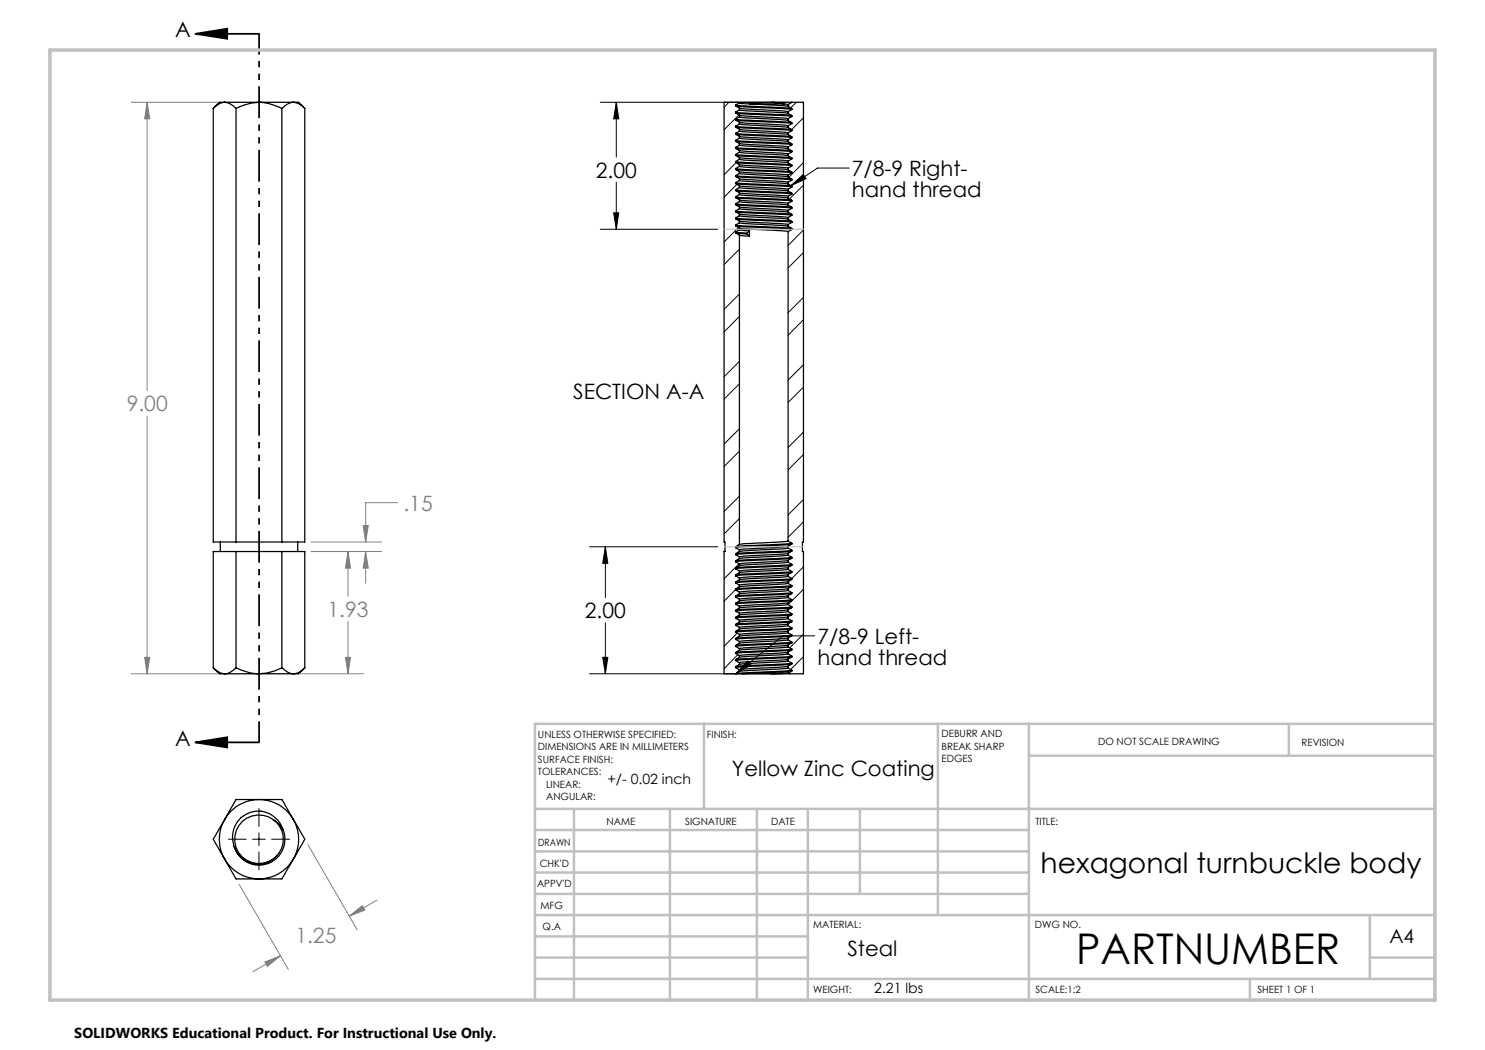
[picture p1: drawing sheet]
<svg xmlns="http://www.w3.org/2000/svg" width="297mm" height="210mm" viewBox="0 0 297 210" stroke-linecap="round" stroke-linejoin="round" font-family="sans-serif">
<g fill="none" stroke="#000" stroke-width=".25">
<path d="M42.7 21.7v86.7h18.3v-86.7M44.9 20.5h6.9M44.9 20.5a3.4 3.4 0 0 1 2.3 1.2M44.9 20.5a3.1 3.1 0 0 0-2.2 1.2M44.9 20.5h-1l-1.2 1.2M47.2 21.7v86.7M51.8 20.5a10.8 10.8 0 0 1 4.6 1.2M51.8 20.5h6.9M51.8 20.5a11.2 11.2 0 0 0-4.6 1.2M56.4 21.7v86.7M58.7 20.5a3.3 3.3 0 0 0-2.3 1.2M58.7 20.5a3.4 3.4 0 0 1 2.3 1.2"/>
<path d="M58.7 20.5h1l1.3 1.2M147.1 21l11.2 .7M147.1 38v.1l.8 .5M147.1 38l11.2 .6M147.1 28.1v.1l.8 .5M147.1 28.1l11.2 .6M147.1 26.7v.1l.8 .5M147.1 26.7l11.2 .6M147.1 29.5v.2l.8 .4M147.1 29.5l11.3 .7M147.1 22.4v.2l.8 .4M147.1 22.4l11.2 .7"/>
<path d="M147.1 21v.2l.8 .4M147.1 32.3v.2l.8 .4M147.1 32.3l11.2 .7M147.1 35.1v.2l.8 .4M147.1 35.1l11.2 .7M147.1 25.3v.1l.8 .5M147.1 25.3l11.2 .6M147.1 33.7v.2l.8 .4M147.1 33.7l11.2 .7M147.1 39.4v.1l.8 .5M147.1 39.4l11.2 .6M147.1 30.9l11.2 .7"/>
<path d="M147.1 36.5l11.2 .7M147.1 30.9v.2l.8 .4M147.1 36.5v.2l.8 .4M147.1 23.8v.2l.8 .4M147.1 23.8l11.2 .7M147.2 32.5l11.2 .7M147.2 33.9l11.2 .7M147.3 38.2l11.1 .6M147.3 28.3l11.1 .7M147.3 26.9l11.1 .6M147.3 29.7l11.1 .7M147.3 22.6l11.1 .7"/>
<path d="M147.3 21.2l11.1 .7M147.3 35.3l11.1 .7M147.3 25.5l11.1 .6M147.3 39.6l11.1 .6M147.3 31.1l11.1 .7M147.3 36.8l11.1 .6M147.3 24.1l11.1 .6M147.6 20.5h6.9M147.6 20.5h-2.8v87.9h.2v1.9h-.2v24.5h2.3M147.6 20.5l.1 .2M147.7 20.7l-.6 .3M147.7 20.7l2.2 .1"/>
<path d="M147.9 38.6l9.7 .7M147.9 37.5l-.8 .5M147.9 37.5l9.7 .7M147.9 37.1l9.7 .7M147.9 40l1.5 .2 8.2 .5M147.9 38.9l1.5 .2 8.2 .5M147.9 27.6l-.8 .5M147.9 27.6l9.7 .7M147.9 27.3l9.7 .7M147.9 26.2l-.8 .5M147.9 26.2l9.7 .7M147.9 30.1l9.7 .7"/>
<path d="M147.9 29l-.8 .5M147.9 29l9.7 .7M147.9 28.7l9.7 .7M147.9 30.4l9.7 .7M147.9 25.9l9.7 .7M147.9 23l9.7 .7M147.9 22l-.8 .4M147.9 22l9.7 .7M147.9 21.6l9.7 .7M147.9 23.4l1.5 .2 8.2 .5M147.9 34.3l9.7 .7M147.9 33.3l-.8 .4"/>
<path d="M147.9 33.3l9.7 .7M147.9 35.7l9.7 .7M147.9 34.7l-.8 .4M147.9 34.7l9.7 .7M147.9 31.8l-.8 .5M147.9 31.8l9.7 .8M147.9 38.9l-.8 .5M147.9 30.4l-.8 .5M147.9 24.8l-.8 .5M147.9 24.8l9.7 .7M147.9 36.1l-.8 .4M147.9 36.1l9.7 .7"/>
<path d="M147.9 32.9l9.7 .7M147.9 31.5l9.7 .7M147.9 24.4l1.5 .3 8.2 .4M147.9 23.4l-.8 .4M147.9 21.6v.4M147.9 23v.4M147.9 24.4v.4M147.9 25.9v.3M147.9 27.3v.3M147.9 28.7v.3M147.9 30.1v.3M147.9 31.5v.3"/>
<path d="M147.9 32.9v.4M147.9 34.3v.4M147.9 35.7v.4M147.9 37.1v.4M147.9 38.6v.3M147.9 40v.3M149.9 20.8l7.7 .5M149.9 20.8h6.8M154.5 20.5l2.2 .3M154.5 20.5h3.8M156.7 20.8h.1M156.7 20.8l.9 .1"/>
<path d="M157.6 21.3l.8 .4M157.6 20.9l.8-.4h2.3v87.9h-.2v1.9h.2v24.5h-2.8M157.6 38.2l.8 .5v.1M157.6 28.3l.8 .5v.2M157.6 26.9l.8 .5M157.6 29.7l.8 .5v.2M157.6 39.6l.8 .5M157.6 36.8l.8 .4v.2M157.6 35.4l.8 .4v.2M157.6 34l.8 .4M157.6 32.6l.8 .4M157.6 31.1l.8 .5v.2"/>
<path d="M157.6 25.5l.8 .5v.1M157.6 24.1l.8 .4v.2M157.6 22.7l.8 .4v.2M157.6 20.9v.4M157.6 22.3v.4M157.6 23.7v.4M157.6 25.1v.4M157.6 26.6v.3M157.6 28v.3M157.6 29.4v.3M157.6 30.8v.3M157.6 32.2v.4"/>
<path d="M157.6 33.6v.4M157.6 35v.4M157.6 36.4v.4M157.6 37.8v.4M157.6 39.3v.3M158.4 38.8l-.8 .5M158.4 27.4v.1M158.4 27.5l-.8 .5M158.4 30.4l-.8 .4M158.4 29l-.8 .4M158.4 37.4l-.8 .4M158.4 36l-.8 .4"/>
<path d="M158.4 34.6l-.8 .4M158.4 34.4v.2M158.4 33.2l-.8 .4M158.4 33v.2M158.4 31.8l-.8 .4M158.4 26.1l-.8 .5M158.4 24.7l-.8 .4M158.4 23.3l-.8 .4M158.4 21.9l-.8 .4M158.4 21.7v.2M147.1 46.4v.2l.8 .4M147.1 46.4l2.3 .2"/>
<path d="M147.1 40.8v.1l.8 .5M147.1 40.8l11.2 .6M147.1 45v.2l.8 .4M147.1 45l11.3 .7M147.1 43.6v.2l.8 .4M147.1 43.6l11.3 .7M147.1 42.2v.2l.8 .4M147.1 42.2l11.2 .7M147.1 46.6l2.3 .2M147.3 41l11.1 .7M147.3 45.2l11.1 .7M147.3 43.8l11.1 .7"/>
<path d="M147.3 42.4l11.1 .7M147.9 46l-.8 .4M147.9 46l2 .2M147.9 45.6l9.7 .7M147.9 41.4l9.7 .7M147.9 40.3l-.8 .5M147.9 40.3l9.7 .7M147.9 41.7l9.7 .7M147.9 42.8l9.7 .7M147.9 44.5l-.8 .5M147.9 44.5l9.7 .8M147.9 43.1l-.8 .5"/>
<path d="M147.9 43.1l9.7 .7M147.9 44.2l9.7 .7M147.9 41.7l-.8 .5M147.9 47v.1M147.9 41.4v.3M147.9 42.8v.3M147.9 44.2v.3M147.9 45.6v.4M147.9 47v61.9M148 47.1l1.9 .1M149.4 46.8l.5 .4M149.4 46.6v.2"/>
<path d="M149.9 46.2l-.5 .4M149.9 46.2v1M157.6 41l.8 .5v.2M157.6 45.3l.8 .4M157.6 43.8l.8 .5v.2M157.6 42.4l.8 .5v.2M157.6 40.7v.3M157.6 42.1v.3M157.6 43.5v.3M157.6 44.9v.4M157.6 46.3v61.9M158.4 41.7l-.8 .4"/>
<path d="M158.4 45.9l-.8 .4M158.4 45.7v.2M158.4 44.5l-.8 .4M158.4 43.1l-.8 .4M158.4 40.2l-.8 .5M158.4 40.1v.1M44.1 108.4v1.9M47.2 110.3v23.3M56.4 110.3v23.3M59.5 108.4v1.9M147.1 110.9l.8 .5M147.1 109.5l.8 .5"/>
<path d="M147.1 112.4l.8 .4M147.1 115.2l.8 .4M147.1 119.4l.8 .4M147.1 118l.8 .4M147.1 113.8l.8 .4M147.1 116.6l.8 .4M147.9 108.9l-.8 .5v.1M147.9 111.7l-.8 .5v.2M147.9 117.4l-.8 .4v.2M147.9 118.8l-.8 .4v.2M147.9 110.3l-.8 .5v.1M147.9 114.5l-.8 .5v.2"/>
<path d="M147.9 115.9l-.8 .5v.2M147.9 113.1l-.8 .5v.2M147.9 110v.3M147.9 111.4v.3M147.9 112.8v.3M147.9 114.2v.3M147.9 115.6v.3M147.9 117v.4M147.9 118.4v.4M147.9 119.8v.4M157.5 110.7l-9.6 .7M157.5 109.3l-9.6 .7"/>
<path d="M157.5 112.1l-9.6 .7M157.5 115l-9.6 .6M157.5 119.2l-9.6 .6M157.5 113.6l-9.6 .6M157.5 116.3l-9.6 .7M157.6 117.7l-9.7 .7M157.6 108.2l-9.7 .7M157.6 119.5l.8 .4M157.6 118.1l.8 .4M157.6 116.7l.8 .4M157.6 115.2l.8 .5M157.6 113.8l.8 .5"/>
<path d="M157.6 112.4l.8 .5M157.6 111l.8 .5M157.6 109.6l.8 .5M157.6 108.2l.8 .4M157.6 116.7l-9.7 .7M157.6 118.1l-9.7 .7M157.6 109.6l-1 .2-8.7 .5M157.6 111l-9.7 .7M157.6 113.8l-9.7 .7M157.6 119.5l-9.7 .7M157.6 115.2l-1.5 .3-8.2 .4M157.6 112.4l-9.7 .7"/>
<path d="M157.6 109.2v.4M157.6 110.7v.3M157.6 112.1v.3M157.6 113.5v.3M157.6 114.9v.3M157.6 116.3v.4M157.6 117.7v.4M157.6 119.1v.4M157.6 110.7h.1M157.6 109.2v.1M157.6 112.1h.1M157.6 114.9h.1"/>
<path d="M157.6 119.1v.1M157.6 117.7h.1M157.6 113.5h.1M157.6 116.3h.1M158.3 108.8l-11.2 .7M158.3 111.6l-11.2 .8M158.3 110.2l-11.2 .7M158.3 117.3l-11.2 .7M158.3 118.7l-11.2 .7M158.3 114.5l-11.2 .7M158.3 113.1l-11.2 .7M158.3 115.9l-11.2 .7"/>
<path d="M158.4 119.9v.2M158.4 118.7l-.8 .4M158.4 118.5v.2M158.4 117.3l-.8 .4M158.4 117.1v.2M158.4 115.9l-.8 .4M158.4 115.7v.2M158.4 114.5l-.8 .4M158.4 114.3v.2M158.4 113.1l-.8 .4M158.4 112.9v.2M158.4 111.6l-.8 .5"/>
<path d="M158.4 111.5v.1M158.4 110.2l-.8 .5M158.4 110.1v.1M158.4 108.8l-.8 .4M158.4 108.6v.2M158.4 108.6l-11.3 .7M158.4 111.5l-11.2 .6M158.4 119.9l-11.1 .7M158.4 117.1l-11.1 .6M158.4 118.5l-11.1 .7M158.4 110.1l-11.1 .6M158.4 114.3l-11.2 .6"/>
<path d="M158.4 115.7l-11.1 .6M158.4 112.9l-11.2 .6M42.7 133.6a3.6 3.6 0 0 0 2.2 1.2M42.7 133.6l1.2 1.2h1M42.7 133.6v-23.3h18.3v23.3M44.9 134.8h6.9M47.2 133.6a9.9 9.9 0 0 0 4.6 1.2M47.2 133.6a3.5 3.5 0 0 1-2.3 1.2M51.8 134.8h6.9M56.4 133.6a10.2 10.2 0 0 1-4.6 1.2M56.4 133.6a3.6 3.6 0 0 0 2.3 1.2M61 133.6a3.5 3.5 0 0 1-2.3 1.2"/>
<path d="M61 133.6l-1.3 1.2h-1M147.1 134.8h1.3M147.1 134.8h.1M147.1 132.1l.8 .4M147.1 133.5l.8 .4M147.1 122.2l.8 .5M147.1 120.8l.8 .4M147.1 123.6l.8 .5M147.1 129.3l.8 .4M147.1 130.7l.8 .4M147.1 125.1l.8 .4M147.1 126.5l.8 .4"/>
<path d="M147.1 127.9l.8 .4M147.9 134.3l-.8 .5M147.9 131.5l-.8 .4v.2M147.9 132.9l-.8 .4v.2M147.9 121.6l-.8 .5v.1M147.9 120.2l-.8 .4v.2M147.9 128.6l-.8 .5v.2M147.9 123l-.8 .5v.1M147.9 130.1l-.8 .4v.2M147.9 125.8l-.8 .5v.2M147.9 127.2l-.8 .5v.2M147.9 124.4l-.8 .5v.2"/>
<path d="M147.9 121.2v.4M147.9 122.7v.3M147.9 124.1v.3M147.9 125.5v.3M147.9 126.9v.3M147.9 128.3v.3M147.9 129.7v.4M147.9 131.1v.4M147.9 132.5v.4M147.9 133.9v.4M148.4 134.8h5.8M154.2 134.8h3.7"/>
<path d="M157.5 122l-9.6 .7M157.5 120.6l-9.6 .6M157.5 123.4l-9.6 .7M157.5 124.8l-9.6 .7M157.5 126.3l-9.6 .6M157.5 127.7l-9.6 .6M157.5 131.9l-9.6 .6M157.5 130.5l-9.6 .6M157.5 133.3l-9.6 .6M157.5 129.1l-9.6 .6M157.6 133.6l-9.7 .7M157.6 133.6l.8 .4"/>
<path d="M157.6 130.8l-1.5 .2-8.2 .5M157.6 130.8l.8 .4M157.6 132.2l.8 .4M157.6 129.4l.8 .4M157.6 127.9l.8 .5M157.6 126.5l.8 .5M157.6 125.1l.8 .5M157.6 123.7l.8 .5M157.6 122.3l.8 .5M157.6 120.9l.8 .4M157.6 132.2l-9.7 .7M157.6 120.9l-9.7 .7"/>
<path d="M157.6 121.9v.1M157.6 127.9l-9.7 .7M157.6 122.3l-9.7 .7M157.6 129.4l-9.7 .7M157.6 125.1l-9.7 .7M157.6 126.5l-9.7 .7M157.6 123.7l-9.7 .7M157.6 120.5v.4M157.6 121.9v.4M157.6 123.4v.3M157.6 124.8v.3M157.6 126.2v.3"/>
<path d="M157.6 127.6v.3M157.6 129v.4M157.6 130.4v.4M157.6 131.8v.4M157.6 133.2v.4M157.6 131.8v.1M157.6 130.4h.1M157.6 133.2v.1M157.6 120.5v.1M157.6 123.4h.1M157.6 129h.1M157.6 124.8h.1"/>
<path d="M157.6 126.2h.1M157.6 127.6h.1M157.7 134.6l-3.5 .2M157.7 134.6h.1M157.7 134.6l.2 .2M158.3 134.2l-9.9 .6M158.3 131.4l-11.2 .7M158.3 132.8l-11.2 .7M158.3 121.5l-11.2 .7M158.3 120.1l-11.2 .7M158.3 122.9l-11.2 .7M158.3 128.6l-11.2 .7"/>
<path d="M158.3 130l-11.2 .7M158.3 124.3l-11.2 .8M158.3 125.8l-11.2 .7M158.3 127.2l-11.2 .7M158.4 134.2l-.7 .4M158.4 134l-11.1 .7M158.4 134v.2M158.4 131.4l-.8 .4M158.4 131.2l-11.1 .7M158.4 131.2v.2M158.4 132.8l-.8 .4M158.4 132.6v.2"/>
<path d="M158.4 130l-.8 .4M158.4 129.8v.2M158.4 128.6l-.8 .4M158.4 128.4v.2M158.4 127.2l-.8 .4M158.4 127v.2M158.4 125.8l-.8 .4M158.4 125.6v.2M158.4 124.3l-.8 .5M158.4 124.2v.1M158.4 122.9l-.8 .5M158.4 122.8v.1"/>
<path d="M158.4 121.5l-.8 .4M158.4 121.3v.2M158.4 120.1l-.8 .4M158.4 132.6l-11.1 .7M158.4 121.3l-11.1 .7M158.4 128.4l-11.2 .6M158.4 122.8l-11.1 .6M158.4 129.8l-11.2 .6M158.4 125.6l-11.1 .6M158.4 127l-11.1 .6M158.4 124.2l-11.1 .6M51.8 159.9a7.8 7.8 0 0 0-6.9 4"/>
<path d="M51.8 159.9a7.8 7.8 0 0 1 6.9 4M51.8 159.9h-4.6l-2.3 4M51.8 159.9h4.6l2.3 4M44.9 171.8a7.9 7.9 0 0 0 6.9 4M44.9 163.9a7.7 7.7 0 0 0 0 7.9M44.9 171.8l2.3 4h4.6M44.9 163.9l-2.2 3.9 2.2 4M54.6 163.9a5 5 0 0 1 2.1 2.2M54.6 163.9a4.9 4.9 0 0 0-6.6 1 4.9 4.9 0 0 0 .7 6.7 4.9 4.9 0 0 0 6.7-.5M54.6 163.9a5 5 0 0 1-.2 8.1 5 5 0 0 1-7.6-2.7M56.7 166.1a5.2 5.2 0 0 0-6.6-3.6 5.2 5.2 0 0 0-3.3 6.8M56.7 166.1a5.2 5.2 0 0 1-3.3 6.7 5.2 5.2 0 0 1-6.6-3.5"/>
<path d="M58.7 163.9a8 8 0 0 1 0 7.9M58.7 171.8a7.9 7.9 0 0 1-6.9 4M58.7 171.8l-2.3 4h-4.6M58.7 163.9l2.3 3.9-2.3 4"/>
</g>
<g fill="none" stroke="#000" stroke-width=".2">
<path d="M120.1 20.5h37M123.3 20.5l.5 3.3h-1.1zM123.3 20.5v10.9M123.3 36.4v9.5M145.8 20.5l-1 1M147.2 32.5l-2.4 2.5M147.4 36.9l-2.6 2.5M147.8 23l-3 3M157.8 26.5l-.2 .1M158.2 37.1l2.5-2.2 .5 .8zM159.3 20.5l-1.1 1.1M160.7 32.5l-2.9 3"/>
<path d="M160.7 23.6l-2.4 2.3M160.7 37l-2.8 2.8M169.9 33.6h-6.4l-5.3 3.5M120.1 45.9h23.4M122.7 42.6h1.1l-.5 3.3zM147.7 45.5l-2.9 2.9M147.9 58.8l-3.1 3.1M147.9 49.8l-3.1 3.1M160.7 46l-3.1 3.1M160.7 59.5l-3.1 3M160.7 50.5l-3.1 3.1M147.9 72.3l-3.1 3"/>
<path d="M147.9 63.3l-3.1 3.1M147.9 76.8l-3.1 3M160.7 72.9l-3.1 3.1M160.7 64l-3.1 3.1M160.7 77.4l-3.1 3.1M147.9 85.8l-3.1 3M147.9 99.2l-3.1 3.1M147.9 90.2l-3.1 3.1M160.7 86.4l-3.1 3.1M160.7 99.9l-3.1 3.1M160.7 90.9l-3.1 3.1M117.9 109.4h25.6"/>
<path d="M121.1 109.4l.5 3.3h-1.1zM121.1 109.4v10.1M147.1 117.9l-2.3 2.4M147.8 112.7l-3 3.1M147.9 103.7l-3.1 3.1M147.9 117.2l-.5 .4M157.9 116.2l-.3 .2M160.7 113.4l-2.3 2.3M160.7 104.4l-3.1 3M160.7 117.9l-3.1 3M117.9 134.8h38.8M120.5 131.5h1.1l-.5 3.3z"/>
<path d="M121.1 124.6v10.2M147.4 126.6l-2.6 2.6M147.6 130.9l-2.8 2.8M149.5 132.2l.7 .8-2.9 1.6zM160.7 126.8l-2.8 2.8M160.7 131.3l-2.6 2.6M162.9 127.2h-6.3l-9.3 7.4M45.7 167.8h3.5M50.5 167.8h2.6M51.8 161.7v3.6M51.8 166.6v2.5M51.8 170.4v3.6"/>
<path d="M54.3 167.8h3.6"/>
</g>
<path d="M39.1 6.8l6.3-1.1v2.1zM39.1 6.8h12.7M39.1 148.5l6.3-1v2zM39.1 148.5h12.7" fill="none" stroke="#000" stroke-width=".35"/>
<g fill="none" stroke="#808080" stroke-width=".2">
<path d="M26.2 20.5h17.5M29.4 20.5l.6 3.3h-1.1zM29.4 20.5v57.7M29.4 83.2v51.6M62.2 110.3h14.1M62.2 108.4h14.1M69.6 110.3l.5 3.3h-1zM69.6 110.3v9M72.6 105.1h1.1l-.6 3.3zM73.1 110.3l.6 3.3h-1.1zM73.1 110.3v6.4M79.5 100.5h-6.4v7.9"/>
<path d="M26.2 134.8h17.5M28.9 131.5h1.1l-.6 3.3zM59.9 134.8h12.9M69.1 131.5h1l-.5 3.3zM69.6 124.3v10.5M47.8 176.9l9.9 17M61.6 168.9l9.8 17.1M53 192.4l3.1-1.2-2.6 2.1zM56.1 191.2l-5.5 3.1M69.8 183.2l2.7-2.1 .5 .9zM75.4 180l-5.6 3.2"/>
</g>
<path d="M51.8 6.7v141.8" fill="none" stroke="#000" stroke-width=".35" stroke-dasharray="6.3 1.3 1.3 1.3 1.3 1.3" stroke-dashoffset="2.2" stroke-linecap="butt"/>
<path d="M144.8 45.9h15.9M144.8 109.4h15.9" fill="none" stroke="#c0c0c0" stroke-width=".2"/>
<g fill="none" stroke="#c0c0c0" stroke-width=".5">
<path d="M140.8 144.8v17M187.6 144.8v38.2M205.8 144.8v55.2M205.8 151.2h81.2M257.8 144.8v6.4M287 144.8h-180v55.2M107 161.8h180M107 178.8h98.8M107 174.5h98.8M107 170.3h98.8M107 166h98.8M114.8 161.8v38.2"/>
<path d="M134 161.8v38.2M151.4 161.8v38.2M161.6 161.8v38.2M172 161.8v17M107 195.8h180M107 191.5h54.6M107 187.3h54.6M107 183h180M250 195.8v4.2M274 191.5h13M274 183v12.8"/>
</g>
<path d="M10 10h277v190h-277z" fill="none" stroke="#c0c0c0" stroke-width=".7"/>
<g fill="#000">
<path d="M39.1 6.8l6.3-1.1v2.1zM39.1 148.5l6.3-1v2z"/>
<path d="M149.5 132.2l.7 .8-2.9 1.6zM158.2 37.1l2.5-2.2 .5 .8z"/>
</g>
<path d="M28.9 131.5h1.1l-.6 3.3zM29.4 20.5l.6 3.3h-1.1zM69.6 110.3l.5 3.3h-1zM69.1 131.5h1l-.5 3.3zM72.6 105.1h1.1l-.6 3.3zM73.1 110.3l.6 3.3h-1.1zM53 192.4l3.1-1.2-2.6 2.1zM69.8 183.2l2.7-2.1 .5 .9z" fill="#808080"/>
<path d="M123.3 20.5l.5 3.3h-1.1zM122.7 42.6h1.1l-.5 3.3zM120.5 131.5h1.1l-.5 3.3zM121.1 109.4l.5 3.3h-1.1z" fill="#000"/>
<text font-size="8.5" x="215.2" y="192.7">PARTNUMBER</text>
<text font-size="5.6" x="208.1" y="174.6">hexagonal turnbuckle body</text>
<g font-size="4.2">
<text x="35" y="7.4">A</text>
<text x="119.2" y="35.5">2.00</text>
<text x="170.4" y="35.2">7/8-9 Right-</text>
<text x="170.4" y="39.4">hand thread</text>
<text x="114.6" y="79.8">SECTION A-A</text>
<text x="117" y="123.6">2.00</text>
<text x="163.5" y="128.7">7/8-9 Left-</text>
<text x="163.5" y="132.9">hand thread</text>
<text x="35" y="149.2">A</text>
<text x="146.4" y="155.2">Yellow Zinc Coating</text>
<text x="169.5" y="191.1">Steal</text>
</g>
<g font-size="4.2" fill="#808080">
<text x="25.3" y="82.3">9.00</text>
<text x="80.7" y="102.1">.15</text>
<text x="65.5" y="123.4">1.93</text>
<text x="59.1" y="188.7">1.25</text>
</g>
<text font-size="3.9" x="277.9" y="188.5">A4</text>
<text font-size="2.9" x="14.9" y="207.6">SOLIDWORKS Educational Product. For Instructional Use Only.</text>
<g font-size="2.8">
<text x="121.5" y="156.8">+/- 0.02 inch</text>
<text x="174.8" y="198.6">2.21 lbs</text>
</g>
<g font-size="2">
<text x="107.6" y="147.6">UNLESS OTHERWISE SPECIFIED:</text>
<text x="141.4" y="147.6">FINISH:</text>
<text x="188.3" y="147.5">DEBURR AND</text>
<text x="188.3" y="150">BREAK SHARP</text>
<text x="219.6" y="149">DO NOT SCALE DRAWING</text>
<text x="260.3" y="149.2">REVISION</text>
<text x="107.6" y="150.1">DIMENSIONS ARE IN MILLIMETERS</text>
<text x="107.6" y="152.6">SURFACE FINISH:</text>
<text x="107.6" y="155.1">TOLERANCES:</text>
<text x="188.3" y="152.5">EDGES</text>
<text x="109.2" y="157.6">LINEAR:</text>
<text x="109.2" y="160.1">ANGULAR:</text>
<text x="121.3" y="165">NAME</text>
<text x="137" y="164.9">SIGNATURE</text>
<text x="154.2" y="164.9">DATE</text>
<text x="207.1" y="164.9">TITLE:</text>
<text x="107.6" y="169.1">DRAWN</text>
<text x="107.9" y="173.3">CHK'D</text>
<text x="107.4" y="177.4">APPV'D</text>
<text x="108.1" y="181.8">MFG</text>
<text x="108.5" y="186">Q.A</text>
<text x="162.6" y="185.5">MATERIAL:</text>
<text x="207" y="185.5">DWG NO.</text>
<text x="162.6" y="198.5">WEIGHT:</text>
<text x="207.1" y="198.6">SCALE:1:2</text>
<text x="251.5" y="198.6">SHEET 1 OF 1</text>
</g>
</svg>
